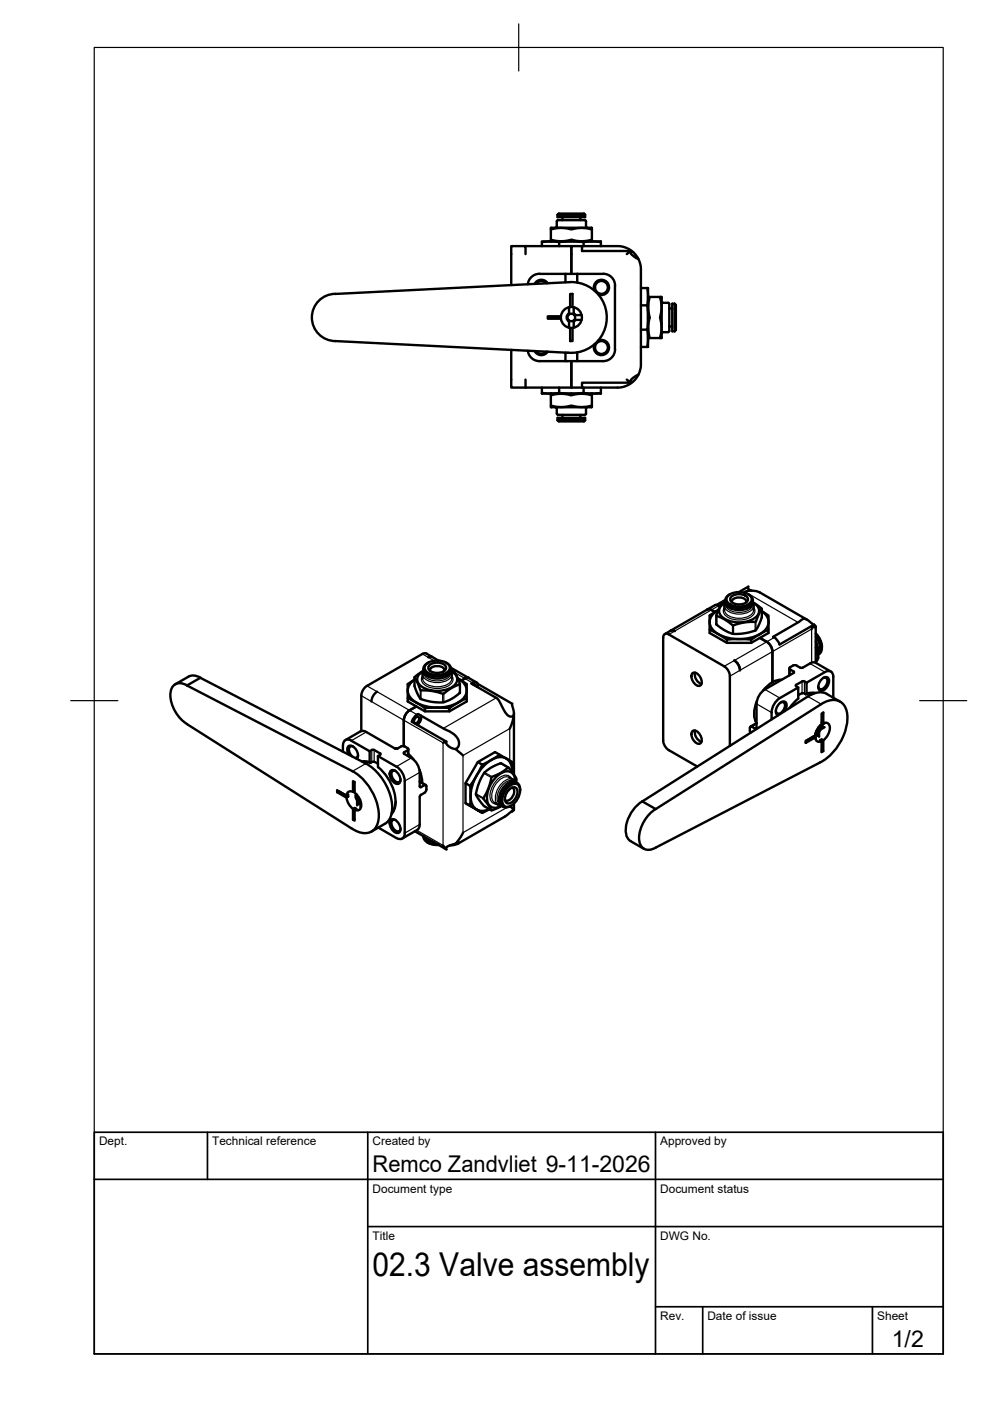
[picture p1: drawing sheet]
<svg xmlns="http://www.w3.org/2000/svg" width="210mm" height="297mm" viewBox="0 0 210 297" stroke-linecap="round" stroke-linejoin="round" font-family="sans-serif">
<!-- layer: Visible -->
<g fill="none" stroke="#000" stroke-width=".51">
<path d="M111.4 53.9v-1.7h-3v8.2M111.4 52.2h9.7v1.7M114.9 52.2v-.9l1.4-.1 2.3 .1v.9M114.9 51.3v-.1h12.5v.1M116.8 48.3h8.6l.1 .3-2-.3-2.3 .3-2.5-.3-1.9 .3zM116.8 48.6l.1 2.6M116.8 50.8l1.9 .3 2.3-.3 2.5 .3 2-.3-.1 .4M117.8 48.3l.2-.3 .1-1.1 .2-.2h5.7l.2 .2v1.1l.3 .3M118.2 45.5l.3-.2h5.3l.3 .2M118.2 45.5h5.9M118.2 45.5v.5h5.9v-.5M118.6 51.3l1.9-.1 3.2 .1v.9"/>
<path d="M119.3 46v.7M119.9 59.9v-1.8l-5.5-.1a2.51 2.51 0 0 0-2.5 2.3M119.9 58.1h2.5M120.8 59.8l-49.7 2.5M120.8 59.8a7.5 7.5 0 0 1 7.8 7.7 7.5 7.5 0 0 1-8.2 7.3l-49.3-2.5a5 5 0 0 1-5-5 5 5 0 0 1 5-5M121.1 53.9v-1.7h2.3v1h10.4l-.9 .7M121.1 53.9v4.2M122.4 58.1l5.5-.1a2.51 2.51 0 0 1 2.5 2.6M122.4 58.1v1.8M123 46v.7M123.4 52.2h7.9l.9 .2 1.1 .4 1 .7 1 1.4-1.5-1-.1-.3 .1-.4M123.7 51.3l1.4-.1 2.3 .1v.9"/>
<path d="M125.5 48.6v2.2M135.3 54.9l.5 1.1 .1 .9v20.6a3.4 3.4 0 0 1-.7 2l-1.3 .9-.2 .4 .1 .3M108.4 74.2v8h3M111.9 74.3a2.51 2.51 0 0 0 2.5 2.3h5.5v-1.9M113.3 74.4a1.62 1.62 0 0 0 2.8 .2M113.6 74.4a1.37 1.37 0 0 0 2.2 .1M115.8 60.1a1.37 1.37 0 0 0-2.2 .1M116.1 60a1.62 1.62 0 0 0-2.8 .2M118.9 67.1v.5M118.9 67.6a2.23 2.23 0 0 0 2 1.9M118.9 67.1h-2.8v.5h2.8M119.9 76.6h2.5"/>
<path d="M120.6 66.4a1.01 1.01 0 0 0 0 1.8M120.6 66.7l-.3 .6 .3 .6M120.6 68v1.5M120.6 65.2v1.5M120.9 65.1v-2.8h.5v2.8M120.9 69.5v2.8h.5v-2.8M120.9 69.5h.5M120.9 65.1a2.23 2.23 0 0 0-2 2M120.9 65.1h.5M121.4 65.1a2.23 2.23 0 0 1 2 2.2 2.23 2.23 0 0 1-2 2.2M121.6 65.2v1.5M121.6 68v.2"/>
<path d="M121.6 68.2v1.3M121.7 66.4l.3 .4M121.7 66.7a.81 .81 0 0 1 0 1.2M121.7 66.7a.81 .81 0 0 0-1.1 0M121.7 67.9a.81 .81 0 0 1-1.1 0M121.8 66.8h.2M121.8 67.8h1.5M122 66.8h1.3M122 67.8l-.3 .4M126 61.6a1.62 1.62 0 0 1 1.3-2.3 1.62 1.62 0 0 1 1.8 1.9 1.62 1.62 0 0 1-2.3 1.2M126.8 72.2a1.62 1.62 0 0 1 2.3 1.2 1.62 1.62 0 0 1-1.8 1.9 1.62 1.62 0 0 1-1.3-2.3M130.4 60.6v13.5a2.51 2.51 0 0 1-2.5 2.5h-5.5v-1.9"/>
<path d="M135.3 79.4l-.4 .8-1 1-.9 .5-1.2 .4-10.7 .1v-5.6v5.6h-9.7M135.9 64.7h1.4l.1 2-.1 3.2h-1.4M135.9 61.1h1.5v12.5h-.1M137.3 69.9l.1 1.4-.1 2.3h-1.4M137.3 61.1l.1 1.3-.1 2.3M137.7 63l-.3 2.1 .3 2.1-.3 2.3 .3 2.2-.3-.1M137.7 71.7h2.3M140 63l.3 .1v8.6h-.3l.3-1.8-.3-2.5 .3-2.6zM140 63l-2.6 .1M140.3 64l.3 .2h1M140.5 70.4h1.1M140.6 70.4l-.3 .3"/>
<path d="M141.7 64.2l.2 .3v5.7l-.2 .2M141.9 69.2h.6M141.9 65.4h.6M143 64.4l.3 .3v5.3l-.3 .2M143 64.4v5.8M143 64.4h-.5v5.8h.5M111.4 80.5v1.7M114.9 83.3l1.4 .1 2.3-.1 7.4 .1 1.4-.1v.1h-12.5zM114.9 82.2v1.1M116.8 86l1.9 .3 2.4-.3 2.4 .3 2-.3v.3h-8.6zM116.8 83.8v2.2M116.9 83.4l-.1 .4 1.9-.3 2.3 .3 2.5-.3 2 .3"/>
<path d="M117.8 86.3l.2 .3v1.1M118.1 87.7l.2 .3h5.7l.2-.3M118.2 89.1l.3 .3h5.3l.3-.3M118.2 89.1h5.9M118.2 89.1v-.5h5.9v.5M118.6 82.2v1.1M119.3 88v.6M123 88v.6M123.7 82.2v1.1M124.5 86.3l-.3 .3v1.1M125.4 83.4l.1 2.6M127.4 82.2v1.1"/>
<path d="M132.9 80.5l.9 .6h-10.4v1.1M90.8 139.4l.8-.1 1.4 .8M91.6 139.3l-1.3-.8-.6 .1-12.3 7.2-.6 .7-.2 .9v7.6M142.2 133.7l.4-.1 .4 .2-.3-.1h-.5M150 129.2a1.52 1.52 0 0 1 1.6 .6M150.5 133.5l3.6 2.1M152.7 128.5v.1a.99 .99 0 0 0-1.1-.3l-10.6 6.1M153.6 129.3v-1l.2-.6a1.81 1.81 0 0 0-1.3 1.6 1.81 1.81 0 0 0 1 1.8 6.3 6.3 0 0 0 6.8-.3 1.76 1.76 0 0 0-.7-3.1l.2 .6v1M153.8 127.3a1.77 1.77 0 0 0 1.6 1.9 3.7 3.7 0 0 0 4.2-1.1v-.4M153.8 127.2l-1.8 1.1M154.1 136.3v-.7l1.9-.1 3.3 .1v.7M154.4 126.3a3.6 3.6 0 0 1 4.9 .4 1.61 1.61 0 0 1-1.7 1.8l-1.2 .1a2.26 2.26 0 0 1-2.4-1.5z"/>
<path d="M154.8 126a1.3 1.3 0 0 0-1 1.2 1.3 1.3 0 0 0 .8 1.3 4.4 4.4 0 0 0 4.7-.4 1.19 1.19 0 0 0-.5-2M155 126.6a2.5 2.5 0 0 1 3.6 .3 1.54 1.54 0 0 1-1.9 1.3 1.54 1.54 0 0 1-1.9-1.3zM155.2 127.7a1.19 1.19 0 0 1 1.5-1 1.19 1.19 0 0 1 1.5 1M157.7 125.7l.6-.4 .8-.1 1 .1 .9 .2 10.1 5.9M158.6 126l.2 .1M159.3 135.6l3.6-2.1v.7l-1.8 1 1.5 .9M159.4 125.2h-.1a.55 .55 0 0 1-.6-.2 .55 .55 0 0 1-.1-.6l-1.9 1.1M159.6 127.3v.4l1.9 1.4-1 2.1a.66 .66 0 0 1-.3 .6 .66 .66 0 0 1-.7 .1h-1.3l-2.1 .5a.92 .92 0 0 1-1.4-.3l-1.1-.8-1.7-.8 1-2.4 .2-.3 .7-.2M161.5 129.1v1.8l-1.1 2.5a1.24 1.24 0 0 1-1.2 .6l-2.9 .4h-1l-1-.4-2.4-1.6v-1.9M162.6 136.1a2.65 2.65 0 0 1 1.2 2M162.9 133.5v-2.2a1 1 0 0 0-.7-1.3l-.7-.4a2.54 2.54 0 0 1 .2 4.5 9.2 9.2 0 0 1-10.4-.4 2.45 2.45 0 0 1 .4-4l.6-.4-1.2 .8a1.1 1.1 0 0 0-.6 1.4v2.7l3.6 2.1h5.2l1.8-1.1 1.5 .9M163.8 138.2v6.5"/>
<path d="M172.5 132.5l-1.4-1.1-.8-.2-6.4 3.8 .8 .6 .6 1 7.3-4.2-.5 1M172.6 132.4v.3l.1 .3a.22 .22 0 0 0 .3-.3 .22 .22 0 0 0-.3-.1l-.1-.1M173 137.3l.3 1.2a1.57 1.57 0 0 1-.3 2M173 136l.4 1.4v1.2M173 132.9v7.6M173 135a3.1 3.1 0 0 1 .4 3.8M173 134.4a3.6 3.6 0 0 1 .9 4.1l-.2 .2M173 134.3l.9 1.4 .4 1.4M173.7 138.7l-.3 .1M174.2 137.1v.3M39.6 145.3l2.9-1.6 35.1 18.2a11.5 11.5 0 0 1 5.5 10 3.5 3.5 0 0 1-1.5 2.8M39.6 145.3l35.2 18.2a11.4 11.4 0 0 1 5.5 10.3 2.96 2.96 0 0 1-4.3 2.6l-1.5-.8"/>
<path d="M39.7 145.3a2.16 2.16 0 0 0-2.6-.2 2.16 2.16 0 0 0-1 2.3 7.8 7.8 0 0 0 3.6 6.1l34.8 22.1M40 143.5l-2.9 1.6M40 143.4a2.41 2.41 0 0 1 2.5 .3M73.2 156.9l3.2-1.8a1.21 1.21 0 0 1 1.3 .1l6.1 3.5h.5M73.9 160a1.17 1.17 0 0 1 .3-1.9 2.04 2.04 0 0 1 1.5 2.8M74.5 157l3.9 2.3v2.3M74.5 157a1.08 1.08 0 0 0-1.3-.1 1.08 1.08 0 0 0-.5 1.1v1.4M74.9 158.3l-.4-.1a.97 .97 0 0 0-.3 1.6l.5 .6M78.4 159.3l.8-.3 1.4 .8M80 146.6a2.65 2.65 0 0 0-1.2 2.1M80.6 159.7v.3l-.5 .3M83.7 158.7h.6"/>
<path d="M84.3 158.7l.7-.4a1.31 1.31 0 0 1 1.6 .6l-.2 .2M85.6 152.7v5.5M86.4 159.1l-.7 .4v.3a4.5 4.5 0 0 1 3.3 4v2.9l.2 .2M86.4 148l1.7 .8 2 1.3v.7M86.6 158.9v1.4M86.6 159.9l1.1 1.1M86.8 150.6a2.65 2.65 0 0 0-1.2 2.1M87.3 153l7.4 4.3-.8 .2M87.8 153.3v-.7a.82 .82 0 0 1 .9-.6 .96 .96 0 0 1-.7 1.4M87.9 143.6v1.9l1.1 2.4a1.06 1.06 0 0 0 1.1 .6l2.8 .4h1.1l1.2-.4 2.3-1.6v-1.9M88.4 151.5l.3-.1 5.4 3.1 1.3 .6 .8 .5 .7 .8a1.43 1.43 0 0 1-.4 2.4l-.9-.3-.5-.3-.5-.6 .1-.3M88.4 151.5l-.8 .8-.3 .7"/>
<path d="M89.3 151.7a2.03 2.03 0 0 1-.8 2M89.8 142.3l-.2 .5v1M89.8 141.8v.4M89.8 142.3a1.81 1.81 0 0 0-1.3 1.6 1.81 1.81 0 0 0 1 1.8 6.3 6.3 0 0 0 6.8-.4 1.76 1.76 0 0 0-.7-3M90.1 150.1l2.3-.1 2.9 .1v.7M90.4 140.8a3.6 3.6 0 0 1 4.9 .4 1.61 1.61 0 0 1-1.7 1.8l-1.2 .1a2.26 2.26 0 0 1-2.4-1.5zM90.8 140.5a1.29 1.29 0 0 0-1 1.2 1.29 1.29 0 0 0 .8 1.3 4.4 4.4 0 0 0 4.6-.4 1.27 1.27 0 0 0-.6-2.1M91 141.1a2.5 2.5 0 0 1 3.6 .3 1.54 1.54 0 0 1-1.9 1.3 1.54 1.54 0 0 1-1.9-1.3zM91.2 142.2a1.19 1.19 0 0 1 1.5-1 1.19 1.19 0 0 1 1.5 1M95.3 150.1l2-1.3 1.7-.8v.7l-3.7 2.1h-5.2l-1.8-1-1.5 .8M95.6 141.6l5.4 3.1M95.6 142.3l.2 .6v.9"/>
<path d="M95.6 142.1l.7 .2 .5 1 .7 1.8-1.5 .6-1.3 .9a1.01 1.01 0 0 1-1.6 .2l-1.5-.3-2.5-.2-1.2-2.7 1.9-1.4M95.6 141.8a1.77 1.77 0 0 1-1.6 1.9 3.7 3.7 0 0 1-4.2-1.1v-.4M96.6 158.8l1.6 1.4M97.1 143.8v.1M97.1 143.9l1.2 .7a1.11 1.11 0 0 1 .7 1.5v1.9M97.1 143.9a2.66 2.66 0 0 1 1.4 3.9 8.2 8.2 0 0 1-7.9 2 5.1 5.1 0 0 1-4.1-2.9 2.64 2.64 0 0 1 1.4-2.8l-.6 .3a1.09 1.09 0 0 0-.9 1.3v3l1.9 1.1-1.5 .8M98.6 143.9l-.8 .4M99.4 143.7l-.8 .1M100.3 145.1l.5 .1 .1 .2M101.2 145.6a.76 .76 0 0 0-.3-1 .76 .76 0 0 0-1 .3l5.5 3.2 1.6 2.8 .7 .7a.87 .87 0 0 0 1.2 .1M101.3 145l7.3 4.2 .4 2.2-.3 1.5-.6 1.6M109 151.3v12.9"/>
<path d="M146.8 142.8a1.34 1.34 0 0 1 1.8 1 1.19 1.19 0 0 1-.3 1.6 1.93 1.93 0 0 1-1.5-2.6zM146.8 155a1.34 1.34 0 0 1 1.8 1.1 1.19 1.19 0 0 1-.3 1.6 1.93 1.93 0 0 1-1.5-2.7zM147.3 142.6a2.2 2.2 0 0 0 1.4 2.4M147.3 154.9a2.2 2.2 0 0 0 1.4 2.4M154.7 158.1v-14.9l-.4-1.2-.7-.7-11.8-6.8-.9-.1-.3 .6 .1 22.4 .3 .8 .6 .7 6.2 3.6M155.7 140a2.65 2.65 0 0 1 1.2 2.1l-.4-1.2zM159 154.3v.7M159 154.3l.2-.3 1 .5 .2-.1M159 155l.1 .4M160.5 148.7a5.3 5.3 0 0 0-.1 4.6l-1.3 .8M163.8 144.6l-.9 .6-1.2 1.3M165.5 148.9l.4-.1a1.1 1.1 0 0 1 .2 1.9 .97 .97 0 0 1-1.5 .4l-.1-.4"/>
<path d="M165.7 144.1l-.7 .1-1.2 .4M166.4 150.8l.3-.8a.85 .85 0 0 0-.2-1.2 .85 .85 0 0 0-1.2 .3l-.6 1a1.17 1.17 0 0 0 .3 1.6M167.3 141.7v1.5M167.4 150.1l1.9-2-.1-2.3-3.8 2.2a4.3 4.3 0 0 0-1.8 4.5M167.5 141.4l-.1 .4 .9 .6v.3M168.1 141.1l-.6 .4M168.1 141.1h.8M168.3 142.7l-6.1 3.5a3.9 3.9 0 0 0-1.8 3v5.2M168.8 145.5l.4 .3M168.8 145.2v.3M170.1 147l.7 .2M170.1 144.5l-1.3 .7"/>
<path d="M170.1 147l-.8 .4M170.1 144.5h.5M170.6 144.5l.4 .2M170.8 157.1l1.7-.9 .3 .2-2 1.1zM170.8 147.2l.2-.1v-2.4l3.9-2.2a1.08 1.08 0 0 1 1.3-.1 1.08 1.08 0 0 1 .5 1.1v4.4M171.3 147.7l-35.1 22.2 2.8 1.6M171.3 147.7a4 4 0 0 1 4-.6l2.8 1.7M171.6 147l.4 .3M171.9 147l.2 .2M172.5 147.1l-.8-.1-.9 .2M172.5 156.2h.1M172.8 156.4a.9 .9 0 0 0 1.4 .8v-.4l.4 .2v2.2l-.4-.1"/>
<path d="M172.8 146.9h-1l-.8 .2M172.9 155.5l.1 .1M172.9 155.5l.1 1.1M173 140.6l3.1 1.8M173 140.5a1.2 1.2 0 0 0-1.3 .2l-1.7 .9-1.1-.5M173.3 154.8v1.2M173.3 154.8l.2 .1M173.3 154.8l-.2 .2M173.5 154.9l.2 .3v1M173.5 154.2l-.1 .4M173.7 154.7l-.1 .2M173.8 157l.4 .2v2.3l.4-.3"/>
<path d="M173.9 153.8v.1M173.9 154.7l-.2 .4M174.1 149.3l-35.1 22.2M174.1 149.3a3.7 3.7 0 0 1 4.5-.2 5.8 5.8 0 0 1 .6 6 11.3 11.3 0 0 1-5.4 6.6l-34.8 18a2.16 2.16 0 0 1-2.5 .2 2.16 2.16 0 0 1-1-2.2 7.8 7.8 0 0 1 3.5-6.2M174.2 153.1l.4 .3v-2.3l-.4 .2v2.3M174.2 153.5l-.9 1.1-.5 1.4-2 1.1M174.2 156.8l-.3 .2M174.3 144a.84 .84 0 0 1 1.4 0 2.1 2.1 0 0 1-1.7 2.5 1.4 1.4 0 0 1 0-2.2zM174.5 154l-1.1 .6 .5 .1 .9-.5M174.5 143.7h.4a1.1 1.1 0 0 1 .1 1.8 .97 .97 0 0 1-1.4 .4l-.1-.3M174.6 153.3a1.04 1.04 0 0 1 1.2 .3 1.04 1.04 0 0 1 .1 1.2l-.6 1.4-.7 .8M174.8 153.4l-1 .5"/>
<path d="M71.5 168l1.9 1.1 .4-.2-2-1.1-.3 .2v-.4l1.9 1.1 .4-.2M73.5 169.1l.4 1.3 1 1.1M73.8 168.5v.4M74.8 167.9a.9 .9 0 0 0-1.3 .8M75.2 167.7l-.4 .2v-2.3l.4 .2v2.3M75.2 171.7v-.4l-.4 .2v2.3l.4-.2M75.2 168.1a2.94 2.94 0 0 1 1.1 3.5l-.6 .2-.5-.1M75.2 171.3l.4 .2M75.5 168.4l-.1 .5 .3 .8M75.5 171.5l-.3 .2v2.3l-.4-.2M75.7 168.5l.2 .9M75.9 160.1a.55 .55 0 0 1-.6 .6"/>
<path d="M76.1 170.5v-1.2l-.4 .4v1.1M76.1 169.3l.2 .3M76.4 170.1v1.1M76.5 170l-.1 .1M76.5 170.1h-.1M76.8 161.4h.7l.9 .2M77 161.6l1.6 .1M77.5 161.5l-.2 .2M77.8 161.6l-.4 .2M78.4 161.6l.1 .1M78.5 161.7l.7-.2 1 .4M80.1 160.3v2.4"/>
<path d="M80.1 160.3l3.9 2.2M80.2 162.6a9.9 9.9 0 0 1 3.6 8.4l-.4 1.1-.4 .5M80.2 175.5l3.8 2.2M81.6 174.7l-2.8 1.6M82.8 163.4a1.39 1.39 0 0 1 1.9 1.1 1.24 1.24 0 0 1-.3 1.7 2 2 0 0 1-1.6-2.8zM82.8 173.8a1.39 1.39 0 0 1 1.9 1.1 1.24 1.24 0 0 1-.3 1.7 2 2 0 0 1-1.6-2.8zM83.5 171.5l-.4 .3h.3M83.9 169.9l-.3 1.6-.5 .7M83.9 163.5l-.4-.1a1.1 1.1 0 0 0-.1 1.8 .97 .97 0 0 0 1.4 .4l.1-.3M83.9 173.9l-.4-.1a1.1 1.1 0 0 0-.1 1.8 .97 .97 0 0 0 1.4 .4l.1-.3M84 162.5a3.9 3.9 0 0 1 1.8 3.1v11M85.8 176.6a1.08 1.08 0 0 1-.5 1.2 1.08 1.08 0 0 1-1.3-.1"/>
<path d="M88 176.2l6.7 3.9-.8-.9M88.5 176l-3.2 1.8M88.9 163.2l.5 1.4 .1 1.4M89 169v5.8a1.26 1.26 0 0 1-.5 1.1M89 165.7l1.3 .7M89.2 168.5l-.2 .4M90 166.5l-.8 .4M90 168.1l-.8 .4M90 166.5h.4v.9M90.4 167.3l-.4 .8M90.6 178.6l.2 .1M90.8 178.7l.8 .3 1.4 .1"/>
<path d="M92.2 178.7l-.6-.1a2.54 2.54 0 0 1-1.8-1.3 2.1 2.1 0 0 0 2.2 1.7l.9 .1M96.6 178.9l.7-.3-.2 .2-.7 .3-1 .1M98.2 176.5l-.5 1a3.5 3.5 0 0 1-2.7 1.9l-.4 .3 .1 .4M98.7 166.1l1 .5v4.2l-1-.5M102.3 162.1l-1.4 2.6-1.2 1.9M103.8 171.6l-1.5 .7M104.9 170.2l.8 .5 .6 .1M105.9 160l-3.6 2.1-1-.5M107.5 167.1a1.62 1.62 0 0 1 2.5-.5 3.5 3.5 0 0 1-2.6 4.5 1.62 1.62 0 0 1-.7-2.5zM107.8 162.7l-1.7-.9-2.2 1.1-1.4 1.2-.8 1.5-.6 1.8a2.04 2.04 0 0 0 .7 2.4l.8 1.1 1.6 .9M108 164.8l.9 .6 .4 .4a1.83 1.83 0 0 0-.8-2 1.83 1.83 0 0 0-2.1 0 6 6 0 0 0-2.9 6.6 1.83 1.83 0 0 0 2.8 .4M108 167.3a.95 .95 0 0 1 1.3-.3 .95 .95 0 0 1 .4 1.3l-.4 .9a1.54 1.54 0 0 1-2 1 2.28 2.28 0 0 1 .7-2.9z"/>
<path d="M108.4 170.8l-.2 .1 .7 .9M108.6 167a1.2 1.2 0 0 1 .1 1.8 1.2 1.2 0 0 1-1.7 .8M108.6 171.9l-.1 .1M108.6 163.7v-1.4a1.09 1.09 0 0 0-1-1.3l-2.6-1.5-3.7 2.1-2.6 4.5v4.2l3.6 2-2.6-1.5M108.6 163.7a2.66 2.66 0 0 0-2.7-3.2 8.2 8.2 0 0 0-5.7 5.8 5.2 5.2 0 0 0 .5 5 2.64 2.64 0 0 0 3.1 .2M108.6 163.7h.1M108.9 171.8l-1.6 1.2-10.2 5.9M109 170.4l-.1 1.4M109.3 165.8l.3 .2M109.3 165.8a2.24 2.24 0 0 0-2.6 1.1 3.5 3.5 0 0 0-.6 3.7l.3 .3M109.4 165.9l.1-.9-1.3-1.9a.43 .43 0 0 0-.4-.4 .43 .43 0 0 0-.5 .4l-2.3 1.3a1.01 1.01 0 0 0-1 1.3l-.6 1.8-.9 1.8 1.7 2.5 2.2-.9 .3 .2M110.3 167.5a1.3 1.3 0 0 0-.5-1.4 1.3 1.3 0 0 0-1.6 0 4.2 4.2 0 0 0-1.9 4.5 1.2 1.2 0 0 0 1.9 .3"/>
<path d="M136.2 169.9a7.4 7.4 0 0 0-3.4 7.2l.5 .9 .4 .3 2.8 1.7"/>
<circle cx="127.5" cy="60.9" r="1.37"/>
<circle cx="127.5" cy="73.7" r="1.37"/>
</g>
<!-- layer: Visible Narrow -->
<g fill="none" stroke="#000" stroke-width=".25">
<path d="M89.6 138.6l2.5 1.5M151.9 130.6v1.8M152.4 128.4l-10.6 6.1M153.6 128.8a1.52 1.52 0 0 0 1.1 2.3 5 5 0 0 0 5-.7 1.23 1.23 0 0 0 .1-1.6M153.6 128.4a2.37 2.37 0 0 0 2.4 1.8 3.7 3.7 0 0 0 3.7-1.4l.1-.4M153.6 129.3a2.37 2.37 0 0 0 2.4 1.7 3.7 3.7 0 0 0 3.7-1.3l.1-.4M153.9 128.1a1.87 1.87 0 0 0 1.8 1.6 3.8 3.8 0 0 0 3.7-.9l.1-.7M155.3 132.5v1.9M155.5 132.6v1.8M158 125.5l11.2 6.5M160.1 131.9v1.8M160.3 131.7v1.9"/>
<path d="M161.5 129.1v1.9M164.1 135.2l-10.6 6.1M173 136.2l.4 1.5-.1 .8M173.5 139.3l-.5 .3M173.5 139.5l-.5 .4M76.6 147.5l17.3 10v21.7l-5.6-3.2M77.7 155.2l-3.2 1.8M77.8 145.4l10.6 6.1M78.8 159v2.6M79.3 159v2.5M80.6 159.8v.2M85.7 159.5v.3"/>
<path d="M86.4 159.1v1.1M87.9 143.6v1.9M89.1 146.3v1.8M89.3 146.4v1.8M89.6 143.3a1.52 1.52 0 0 0 1.1 2.3 5 5 0 0 0 5-.7 1.23 1.23 0 0 0 .1-1.6M89.6 142.9a2.37 2.37 0 0 0 2.4 1.8 3.7 3.7 0 0 0 3.7-1.4l.1-.4M89.6 143.8a2.37 2.37 0 0 0 2.4 1.8 3.7 3.7 0 0 0 3.7-1.4l.1-.4M89.9 142.6a1.87 1.87 0 0 0 1.8 1.7 3.8 3.8 0 0 0 3.7-1l.1-.7M93.9 147.1v1.8M94.1 147.1v1.8M96.5 142.6l3.7 2.2M97.5 145.1v1.9"/>
<path d="M105.2 148l-11.2 6.4M160.4 154.4l-.2 .1M160.4 153.5l-1 .6M160.4 149.2l3.2 1.9M162.2 146.2l3.2 1.8M167.5 142v1.1M168.3 142.4v.3M168.8 145.2v.3M170.1 144.5v2.5M170.6 144.5v2.5M171.3 147.7l2.8 1.6M171.7 140.7l3.2 1.8"/>
<path d="M172.1 140.5v-7.1l-17.4 10M77.6 161.9l-2.9 1.6M87.2 160.7l-3.2 1.8M89 166.8l.2 .1M89 165.9l1 .6M89 163.8l-3.2 1.8M89 174.8l-3.2 1.8M100.9 168.3l1.6 .9M100.9 168.5l1.6 .9M102.6 164l1.6 .9M102.6 170.9l1.6 .9M102.7 163.8l1.6 .9"/>
<path d="M106.1 161.8l1.6 1M108 164.8a2.37 2.37 0 0 0-2.7 1.2 3.7 3.7 0 0 0-.7 3.9l.3 .3M108.1 161.3v-6.8l-9.9 5.7v16.3l9.3-5.3M108.4 165.1a1.52 1.52 0 0 0-2.5-.2 5 5 0 0 0-1.9 4.6 1.23 1.23 0 0 0 1.3 1M108.7 165.3a2.37 2.37 0 0 0-2.7 1.2 3.7 3.7 0 0 0-.7 3.9l.4 .2M108.9 165.7a1.87 1.87 0 0 0-2.3 .7 3.8 3.8 0 0 0-1 3.7l.5 .5"/>
</g>
<!-- layer: TITLEBLOCK -->
<path d="M20 240.1h180v46.9h-180zM20 250h180M44 240.1v9.9M78 240.1v46.9M139 240.1v46.9M78 260.1h122M139 277.1h61M149 277.1v9.9M185 277.1v9.9" fill="none" stroke="#000" stroke-width=".36"/>
<!-- layer: BORDER -->
<path d="M20 10.1h180v276.9h-180zM110 5.1v10M15 148.6h10M195 148.6h10" fill="none" stroke="#000" stroke-width=".25"/>
<text font-size="7" x="79" y="270.6">02.3 Valve assembly</text>
<g font-size="4.9">
<text x="79" y="248.5">Remco Zandvliet 9-11-2026</text>
<text x="189.1" y="285.7">1/2</text>
</g>
<g font-size="2.5">
<text x="21" y="242.9">Dept.</text>
<text x="45" y="242.9">Technical reference</text>
<text x="79" y="242.9">Created by</text>
<text x="140" y="242.9">Approved by</text>
<text x="79" y="252.8">Document type</text>
<text x="140" y="252.8">Document status</text>
<text x="79" y="262.9">Title</text>
<text x="140" y="262.9">DWG No.</text>
<text x="140" y="279.9">Rev.</text>
<text x="150" y="279.9">Date of issue</text>
<text x="186" y="279.9">Sheet</text>
</g>
</svg>
